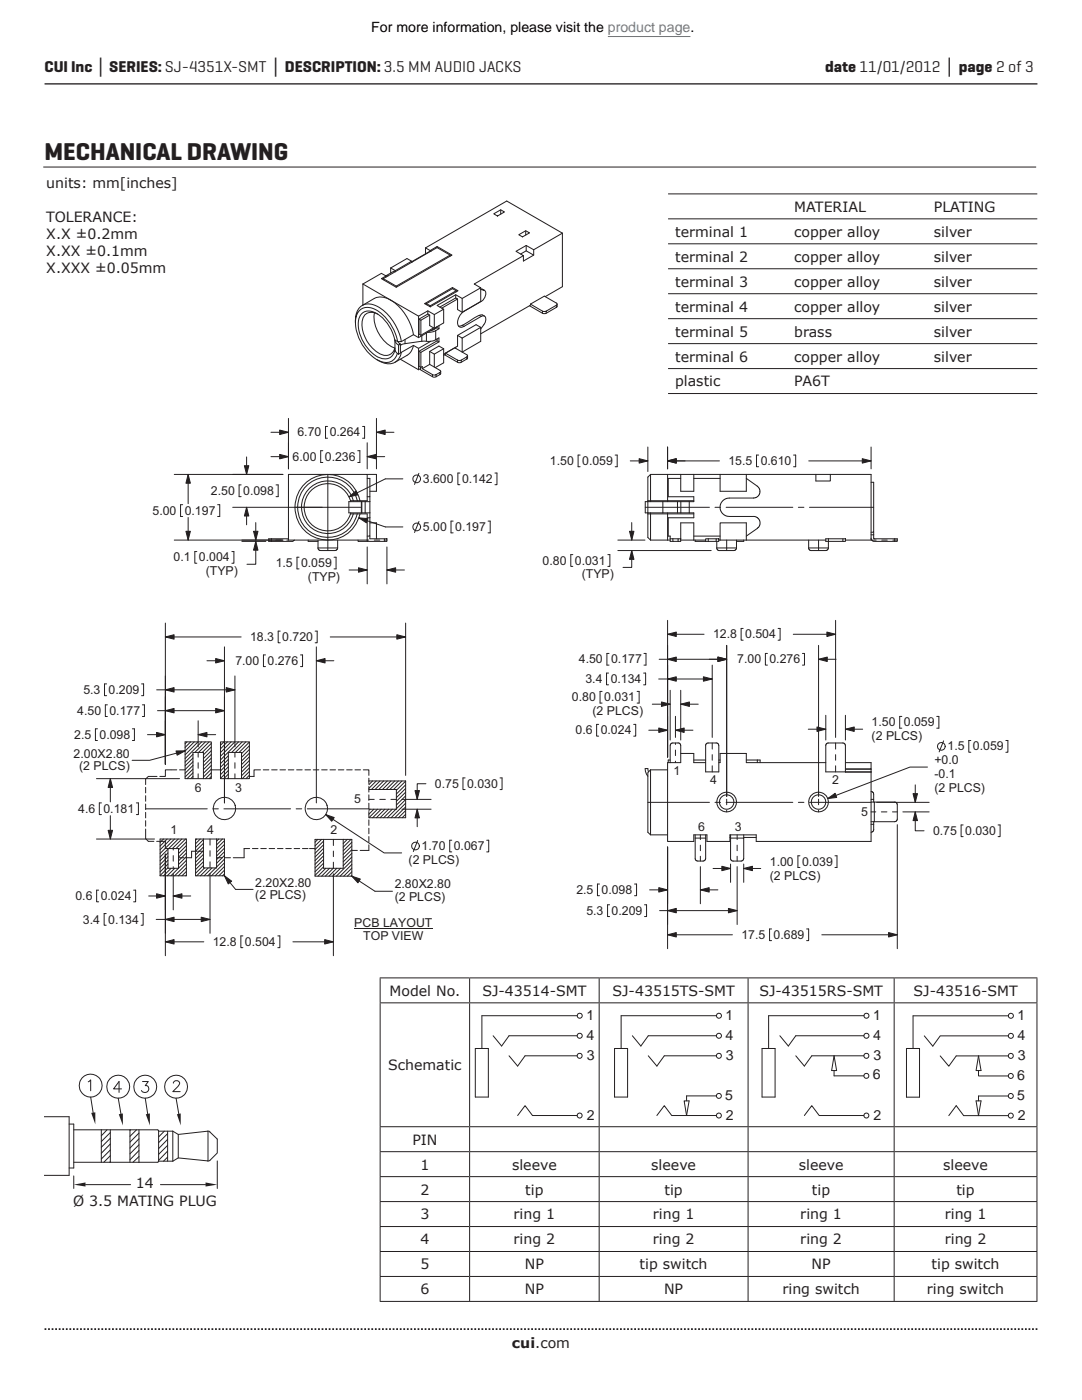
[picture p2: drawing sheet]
<svg xmlns="http://www.w3.org/2000/svg" width="216mm" height="279mm" viewBox="0 0 216 279" stroke-linecap="round" stroke-linejoin="round" font-family="sans-serif">
<path d="M8.9 265.3h198.1" fill="none" stroke="#231f20" stroke-width=".35" stroke-dasharray=".4 .4 .4 .4 .4 .4" stroke-dashoffset=".7" stroke-linecap="butt"/>
<path d="M8.9 16.7h198.1" fill="none" stroke="#231f20" stroke-width=".26"/>
<g fill="none" stroke="#231f20" stroke-width=".2">
<path d="M72.4 56.7v4.2M76.5 55.6v.2M76.5 55.6l2.6 1.5M77 55.1h.4M77 55.1v.2M77.4 55.1l-.9 .5M78 53.5l3.2-1.9 .9 .5-3.2 1.9M78 53.5l.9 .5M78 53.5v1M78.9 54v.2h-.4l-1.5 .8M79.1 57.1v.2M82.1 52.1v.3"/>
<path d="M82.3 52.2l-.2 .1M82.3 52.2l-4.9 2.9M84.9 49.5v1.2M84.9 49.5l.9 .5 1.4-.8 3 1.7-11.1 6.4-3-1.7 .9-.5-.9-.5-3.7 2.1M85.8 50v.1M86 50.1l-3.9 2.1M86 50.1l-3.7 2.1M87.2 49.2v.2M87.2 49.4l2.6 1.5M87.2 49.4l-1.2 .7M89.8 50.9l-10.7 6.2M89.8 50.9v.2"/>
<path d="M90.3 57.6l-5.2 3M90.3 57.6l.7 .4M90.3 57.4v.2M90.9 58.8v.7M90.9 59.5l-3.1 1.8M90.9 59.5l.4 .2M91 58l-5.2 3M91 58v.2M91.3 59.7l-3.2 1.8M91.3 59.7v2.1l.9 .5M92.2 59.6v2.7M95.9 57.6l.8 .4"/>
<path d="M95.9 57.4v2.8l-3.7 2.1M95.9 57.8l.6 .1M96.2 57.7l.3 .2M96.5 57.9l.2 .1a1.65 1.65 0 0 1-.7 2.2l-3.4 1.9a2.54 2.54 0 0 0-1.1 2.9 .77 .77 0 0 0 1.1 .1M98.5 42.7l1.4-.8 .8 .4-1.4 .8zM99.9 41.9v.8M103.5 46.8l1.4-.7 .8 .4-1.4 .8zM104.9 46.1v.8M105 49v1.1l1.5 .8M105 50.1l-1.1 .6M105 49l-2 1.2 1.4 .8-9.8 5.7 1.3 .7-3.7 2.2-1.3-.8-3.7 2.2 1.3 .7-1.8 1.1-1.3-.8-1.9 1.1-11.1-6.4M106.5 49.8v1.1l-2.1 1.2v-1.1"/>
<path d="M112.2 46.5v10.7l-3.4 2M112.2 46.5l-5.7 3.3-1.5-.8M112.2 46.5l-11.1-6.4-16.2 9.4M70.9 64.4a3.3 3.3 0 0 1 2.1-3.7 5.7 5.7 0 0 1 4.9 2.6l.9 1.5 1 2.3 .3 1.1h-.8a9.1 9.1 0 0 0-5.1-6.7 2.45 2.45 0 0 0-3.3 2.6 8.9 8.9 0 0 0 5.3 8.1 2.28 2.28 0 0 0 3.1-1.7M72.3 61l2.4-1.4a4 4 0 0 1 4.4 1.1 10.8 10.8 0 0 1 3.4 6.1M74.7 62.4a6.8 6.8 0 0 0 4.1 7.1M75.4 62.7a2 2 0 0 0-2.3-.1 2 2 0 0 0-.9 2.2 7 7 0 0 0 4.3 6.1 1.81 1.81 0 0 0 2.3-1.4v.5M78.8 70l.1 .1M78.8 69.5h-.1M79.3 68.2l-.5-.4a7.8 7.8 0 0 0-4.6-5.6 2.12 2.12 0 0 0-2.7 2.3 7.9 7.9 0 0 0 4.4 7 2.01 2.01 0 0 0 2.9-1.5M79.4 68.2l.5 .5-.4 .2M79.5 68.9v1.8"/>
<path d="M79.5 68.9l-.6-.6-.1-.4v2l.3 .4 .4 .4M79.9 70.3h.2M79.9 68.7v1.8l-.4 .2M80.1 70.3a2.56 2.56 0 0 1-3.7 2.1l-1.2-.6M80.8 67.8v.8M80.8 68.6l-.9 .3 .2-.1M82.5 66.8l-2.4 1.4M82.5 68.9l-.5 1.2-.5 .6-2.7 1.6M82.5 68.9l-2.4 1.4M82.5 66.8l1 .6M83.5 63.1v4.3M83.5 69.5v4.3l-3.6-2.1"/>
<path d="M83.6 70.1l.4 .2M83.6 63.7l.4 .2M83.9 73.6v.2l2.4 1.4M83.9 73.6l-.4 .2M83.9 73.3v.3M84 73.3l.3-.2v.5M84 63.9v3M84 70.3v3M84.2 67v1.1M84.2 68.1l-3.4 .5M84.3 73.6l2 1.2M84.7 60.6l5.6-3.2 1.1 .6-5.6 3.2z"/>
<path d="M85.1 66.5v1.6M85.1 60.6l.7 .4M85.1 60.6v.2M85.4 62.7l-1.8 1v3l.4 .2M85.4 62v.7M85.4 62.7l.3 .2M85.7 70.1l1 .6M85.7 72.7l2.1 1.2 .1 .2-.1 .2M85.7 62.9l-1.7 1M85.7 72.7l-1.4 .9M85.7 62.9v2.1l1 .5M85.8 61v.2"/>
<path d="M85.9 68.1l-2.4 1.4-1-.6M86.3 74.8h.7v.4h-.7zM86.5 65.4l-2.5 1.5M86.7 62.8v2.7M86.9 67.8a6 6 0 0 1-2.7 .3M86.9 66l-.7 .3h-.8M86.9 67.8l.7-.4v.8M86.9 66v1.8M87.2 67.6v.4l-3.6 2.1v3l.4 .2M87.2 68l.4 .2M87.2 65.2l-3.7 2.2M87.6 65.6l-.4-.2-1.3 .6"/>
<path d="M87.6 68.2l-3.6 2.1M87.6 65v.6M87.6 65.6l-.7 .4M87.8 74.3v.5M87.8 74.8l-.8 .4M87.8 74.3l-.8 .5M87.9 74.1v.5l-.1 .2M88.5 69.6l-1.8 1.1v2.6M88.5 69.6v2.8l-1.7 1M88.5 69.6l-.9-.5-1.9 1v2.6M88.5 61.7v2.7l-1.8 1.1M88.7 70.8l2.6 1.5"/>
<path d="M88.9 70.5l2.4 1.4M88.9 70.5v.2l-.4 .2M88.9 70.5l1.8-1.1 2.5 1.5 .1 .2-.2 .1M90.9 69.3v.2M91.3 66.9l.9 .6M91.3 71.9v.4l.3 .1 .4-.1v-.4M91.3 71.9h.7M92.2 64.9l.4 .2M93.1 71.7l-1.1 .6M93.1 71.2v.5M93.1 71.2l-1.1 .7M93.3 71v.5l-.2 .2"/>
<path d="M95.6 62.9l.4 .2M95.9 65.3v2.8l-3.7 2.2v-2.8M95.9 65.3l-3.7 2.2M95.9 65.3l-.9-.5-3.7 2.1v2.2l-2.8 1.6M96 63.1l-3.4 2M96 63.1l.6-.1a1.25 1.25 0 0 1-.1 1.8l-.6 .9M96.7 63.1l-.4-.2a2.44 2.44 0 0 0-1.9 .7l-.7 .4a4.3 4.3 0 0 1-2.2 1.1M105.7 61l2.5 1.5M105.8 60.7l2.4 1.4M105.8 60.7v.2l-9.9 5.7M105.8 60.7l2.8-1.6 2.5 1.4 .1 .3-.2 .1M108.2 62.1h.8v.4h-.8z"/>
<path d="M111 60.9l-2 1.2M111 60.9v.4M111 61.3l-2 1.2M111.2 60.7v.5l-.2 .1M69.9 99.9a4.7 4.7 0 0 0-7.2-2.6 4.7 4.7 0 0 0-.1 7.7 4.7 4.7 0 0 0 7.3-2.5M69.9 99.9h3.4v-5.2h-15.7v13.1h15.7M69.9 99.9l.1 .2M70.5 99.9a5.3 5.3 0 0 0-8.1-2.9 5.3 5.3 0 0 0 0 8.6 5.3 5.3 0 0 0 8.1-3M71.3 99.9a6 6 0 0 0-9.2-3.7 6 6 0 0 0-.1 9.9 6 6 0 0 0 9.3-3.6M71.8 99.9a6.6 6.6 0 0 0-10.1-4 6.6 6.6 0 0 0 .1 10.9 6.6 6.6 0 0 0 10-4.2M73.3 95.5h.5v3.6h-.5M73.3 94.7h1.8v3.3h-1.3"/>
<path d="M73.8 99.1v4.2M129.3 99.9h.5v.2M129.3 99.9v2.7M129.8 94.7v5.2h3.4v.2M129.8 94.7l-.5 .5v4.7M129.8 94.7h44v13.1h-5.1M133.2 94.7v5.2h5.2M135.8 95.5h-2.5v3.6h5.1v1h-.9M135.8 94.7v3.3h2.6v-3.3M138.4 95.5h5.3M143.7 94.7v3.3h5.2v-3.3M148.9 95.5l2.5 1.8 .3 .8-.3 .8-.4 .3-.6 .2-5.3 .1-.9 .4-.5 1.1v.7l.3 .6 .9 .7 5.5 .1 .5 .1 .4 .3 .4 .8-.3 .9-2.5 1.8"/>
<path d="M162.8 94.7v1.3h2.9v-1.3M173.8 96.3h.5v9.9h-.5M54.2 107.5h3.4M54.2 107.5v.5M54.2 107.5h-.6v.5h.6M58.7 107.8l-.4 .2h-4.1M61.5 107.8v.2h2M63.5 109.4l.1 .4 .4 .1h3l.3-.2 .1-.3M63.5 109.4h3.9M63.5 107.8v1.6M67.4 107.8v1.6M70 102.4l-.1 .2h3.4v5.2"/>
<path d="M71.4 107.8v.2h1.9M72.1 100.1v2.3M72.1 100.1h-2.5v2.3h2.5M72.1 100.1h.1M72.1 102.4h.1M72.2 100.1v2.3M72.2 100.1h.7M72.2 102.4h.7M72.9 100.1h.9M72.9 102.4h.9M72.9 100.1v2.3M73.3 103.3h.5"/>
<path d="M73.3 107.8v.2h3.4M73.8 103.3v3.7h-.5M73.8 107v.5h2.9M73.8 104.3h1.3v3.2M76.7 107.5h.5v.5h-.5zM129.3 102.6v4.7l.5 .5M129.8 102.4v5.4M132.3 100.1h2.9M132.3 102.4h2.9M132.3 100.1h-3.5v2.3h3.5M132.3 100.1v2.3M133.2 102.4v5.4"/>
<path d="M133.7 107.8h-3.9M133.7 107.5h.6M134.3 107.5v.5h1M134.3 107.5h1M135.2 100.1v2.3M135.2 102.4h.7M135.2 100.1h.7M135.3 107.5h.5v.5h-.5zM135.8 107.5v-3.2h2.6v3.5M135.9 100.1v2.3M135.9 102.4h1.6M135.9 100.1h1.6"/>
<path d="M137.5 102.4h.9v.9h-5.1v3.7h.4v1h.6M137.5 100.1v2.3M138.4 102.6h-9.1M138.4 107h5.3M138.7 107.8v.2h2.1M140.8 107.8h-5M140.8 108h.5M141.3 107.5h1.6M141.3 108h1.6M141.3 107.5v.5M141.3 107.5h-.5v.5M142.9 107.5h.5v.5h-.5z"/>
<path d="M143 109.4h4M143 109.4l.1 .3 .3 .2h3l.4-.2 .2-.3M143 108v1.4M143.4 107.8h21.4M143.7 107.8v-3.5h5.2v3.5M147 107.8v1.6M148.4 107.8v.2h-1.4M161.4 109.4v.3l.3 .2h3.1l.4-.2 .1-.3M161.4 107.8v1.6M161.4 109.4h3.9M165.3 107.5h-.5v.5h.5v1.4M165.3 107.5v.5h2.9"/>
<path d="M165.3 107.5h2.9M168.2 107.5h.5v.5h-.5zM173.8 107.4l.1 .4 .4 .2h4.2M173.8 106.7h.5M174.3 106.7v.8h.2h4M174.3 106.2v.5M178.5 107.5h.5v.5h-.5M178.5 107.5v.5M21.3 136.5h-.4v2.3h.4M28.2 136.5h.5v2.3h-.5M31.3 137.7h15.6M33 124.3v28.2"/>
<path d="M33 127.1h15.1M41.3 131.9h3.5M44.8 129.1v31.1M46.9 134.9v14.2M53 130.7h-.4v2.3h.4M55.9 126h-.4v2.3h.4M60 130.7h.4v2.3h-.4M62.9 126h.4v2.3h-.4M63.1 129.1v31.1M63.1 131.9h3.5M65.9 127.1h15M80.9 124.3v30.4"/>
<path d="M19.2 155.4h16.6M19.4 145.5h-.4v2.3h.4M21.4 140.7h-.4v2.3h.4M22 155.4v4.6M26.4 145.5h.4v2.3h-.4M28.4 140.7h.4v2.3h-.4M29.1 157.1v1.1M29.1 158.8v1.1M29.4 146.6h3.6M31.3 155h-1.7l-.5 .5v1.1M31.4 141.8h13.4M34.1 153.6h-1.1v1.4h-1.1"/>
<path d="M34.2 153.6h1.1M35.8 153.6h1.1M36.9 148.1h5.3v7.3h-5.3zM37.3 148.1l-.4 .3M38 148.1l-1.1 1.1M38.5 155.4v-5.2h2.1v5.2M38.5 155l-.4 .4M38.5 150.5l-1.6 1.6M38.5 151.3l-1.6 1.5M38.5 152l-1.6 1.6M38.5 152.8l-1.6 1.5M38.5 153.5l-1.6 1.6"/>
<path d="M38.5 154.2l-1.2 1.2M38.8 148.1l-1.9 1.8M39.5 148.1l-2.6 2.5M39.5 143.8v5.3M39.5 150.2v.9M39.5 152.2v1.1M39.5 154.4v1M39.5 146.6h3.5M40.2 148.1l-3.3 3.3M41 148.1l-2.1 2.1M41.7 148.1l-2.1 2.1M42.2 153.6h1.8"/>
<path d="M42.2 151.3l-1.6 1.6M42.2 152l-1.6 1.6M42.2 152.8l-1.6 1.5M42.2 153.5l-1.6 1.6M42.2 154.2l-1.2 1.2M42.2 148.4l-1.8 1.8M42.2 149.1l-1.6 1.5M42.2 149.8l-1.6 1.6M42.2 150.6l-1.6 1.5M42.2 155l-.5 .4M44.7 148.1l-.7 .6M45.4 148.1l-1.4 1.3"/>
<path d="M45.6 155.4h-1.6v-7.3h5.8v7.3h-1.6M45.6 155.4v-5.2h2.6v5.2M45.6 155.4h2.6M45.6 155.2l-.2 .2M45.6 150.8l-1.6 1.6M45.6 151.6l-1.6 1.5M45.6 152.3l-1.6 1.6M45.6 153l-1.6 1.6M45.6 153.8l-1.6 1.5M45.6 154.5l-.9 .9M46.1 148.1l-2.1 2.1M46.9 148.1l-2.9 2.8"/>
<path d="M46.9 150.2v.9M46.9 152.2v1.1M46.9 154.4v1M47.6 148.1l-3.6 3.6M48.3 148.1l-2.1 2.1M49.1 148.1l-2.1 2.1M49.8 151l-1.6 1.6M49.8 151.8l-1.6 1.5M49.8 152.5l-1.6 1.6M49.8 153.3l-1.6 1.5M49.8 154l-1.5 1.4M49.8 154.7l-.7 .7"/>
<path d="M49.8 148.1l-2.1 2.1M49.8 148.8l-1.6 1.6M49.8 149.6l-1.6 1.5M49.8 150.3l-1.6 1.6M52 153.6h-1.3v1.4h-.9M52.5 153.6h1.1M54.2 153.6h1.1M55.9 153.6h1.1M57.5 153.6h1.1M59.2 153.6h1.1M60.9 153.6h1.1M62.5 153.6h1.1"/>
<path d="M64.2 153.6h1.1M65.8 153.6h1.1M67.5 153.6h1.1M69.2 153.6h1.1M70.8 153.6h1.1M72.5 153.6h1.1v1.1M73.6 159.5h1.1M73.6 157.6h5.5v3.9h-5.5M73.6 155.3v1.1M73.6 157v1.1M73.6 158.6v1.1M73.6 155.9h7.3v7.3h-7.3"/>
<path d="M74.3 155.9l-.7 .7M75.1 155.9l-1.5 1.4M75.8 159.5h1.1M75.8 155.9l-1.7 1.7M76.5 155.9l-1.7 1.7M77.3 155.9l-1.7 1.7M78 159.5h1.1M78 155.9l-1.7 1.7M78.8 155.9l-1.7 1.7M79.5 155.9l-1.7 1.7M80.2 159.5h5.8M80.2 155.9l-1.7 1.7"/>
<path d="M80.9 155.9l-1.8 1.8M80.9 156.6l-1.8 1.9M80.9 157.4l-1.8 1.8M80.9 158.1l-1.8 1.8M80.9 158.8l-1.8 1.9M80.9 159.6l-1.8 1.8M85 156.4h-1.8v3.1M92.8 155.2h-.4v2.4h.4M99.8 155.2h.4v2.4h-.4M129.4 154l-.1-.6h-.6l.2 .9 .4 .6M129.8 153.6v13M129.8 153.6l-.5 .6v11.9l.5 .5h3.4"/>
<path d="M129.8 153.6h3.4M133.7 151.7h-.4v.5M133.7 152.2l.1-3.6 .3-.3h1.4l.3 .5v3.4h-2.6v15.7h5.2v-1.3h2.7v1.3h4.5v-1.3h5.3v1.3h22.9v-14.4M135.8 150.4h2.6v1.8h2.4M138.4 151.7h2.4M141 148.4l2-.1 .4 .3v5.4h-2.6v-5.3zM143.4 151.7h.3M143.4 152.2h.3v-1.8h5.2v1.8h15.9M148.9 151.7h2.8v.5M151.1 151.7v.5M164.9 148.4l.2-.1h3.2l.3 .2 .1 .3v5.2h-3.9v-5.3zM168.7 152.2h5.1v1.3h-5.1"/>
<path d="M168.7 153.5h5.1M173.8 159.5h.5v.6M173.8 154h-5.1l5.1 .1M173.8 158l.3 .1 .2 .2v1.2M19.2 167.4h11.6M19.7 177.6h-.4v2.4h.4M20.2 160.2h-.4v2.4h.4M22 162.8v4.6M26.7 177.6h.4v2.4h-.4M27.2 160.2h.4v2.4h-.4M29.1 165.5v1.9l.5 .5h1.1M29.1 160.5v1.1"/>
<path d="M29.1 162.1v1.1M29.1 163.8v1.1M29.1 161.4h12.3M29.7 178.8h3.3M31.3 167.9h1.7v1.5h2.6v3.9h-2.1v-3.9M31.9 167.4h5.3v7.4h-5.3zM32.6 167.4l-.7 .7M33 170.5v20.2M33.3 167.4l-1.4 1.5M33.5 169.5l-1.6 1.6M33.5 170.2l-1.6 1.6M33.5 171l-1.6 1.5"/>
<path d="M33.5 171.7l-1.6 1.6M33.5 172.4l-1.6 1.6M33.5 173.2l-1.6 1.5M34.1 167.4l-2.2 2.2M34.1 173.3l-1.5 1.5M34.6 174.4v7.2M34.6 178.8h3.5M34.6 169.4v.2M34.6 170.8v1.1M34.6 173v.3M34.8 167.4l-2.9 2.9M34.9 173.3l-1.5 1.5"/>
<path d="M35.6 167.4l-1.9 2M35.6 171.2h1.1M36.3 167.4l-1.9 2M37 167.4l-1.9 2M37.2 168.8l-1.6 1.5M37.2 169.5l-1.6 1.6M37.2 170.2l-1.6 1.6M37.2 171l-1.6 1.5M37.2 168l-1.6 1.6M37.2 171.7l-3.1 3.1M37.2 172.4l-2.4 2.4M37.2 173.2l-1.6 1.6"/>
<path d="M37.2 173.9l-.9 .9M37.2 174.6l-.2 .2M39 167.4h5.8v7.4h-5.8zM39.2 167.4l-.2 .3M39.3 169.9h-1.1v1.3h-1.1M39.5 169.9h1.1M40 167.4l-1 1M40.6 167.4v5.8h2.6v-5.8M40.6 167.6l-1.6 1.5M40.6 168.3l-1.6 1.6M40.6 169l-1.6 1.6M40.6 169.8l-1.6 1.5"/>
<path d="M40.6 171.2l-1.6 1.6M40.6 172l-1.6 1.5M40.6 172.7l-1.6 1.6M40.6 170.5l-1.6 1.6M40.8 173.2l-1.6 1.6M41.6 173.2l-1.6 1.6M41.9 174.3v12M41.9 167.4v1.3M41.9 169.8v1.1M41.9 172v1.2M42.3 173.2l-1.6 1.6M42.5 161.4h1.1"/>
<path d="M43 173.2l-1.5 1.6M43.2 171.2h1.1M43.6 167.4l-.4 .5M44.4 167.4l-1.2 1.2M44.7 161.4h13.3M44.8 171.5l-1.6 1.5M44.8 172.2l-2.6 2.6M44.8 172.9l-1.9 1.9M44.8 173.7l-1.1 1.1M44.8 174.4l-.4 .4M44.8 167.8l-1.6 1.6M44.8 168.5l-1.6 1.6"/>
<path d="M44.8 169.3l-1.6 1.5M44.8 170l-1.6 1.6M44.8 170.7l-1.6 1.6M44.9 171.2h1.1M49.8 169.4h-1.1v1.8h-2.2M50.4 169.4h1.1M52 169.4h1.1M53.7 169.4h1.1M55.4 169.4h1.1M57 169.4h1.1M58.7 169.4h1.1M59.1 161.4h1.1"/>
<path d="M60.4 169.4h1.1M61.8 169.4h1.1M62.9 167.5h7.3v7.4h-7.3zM63.4 167.5l-.5 .6M64.2 167.5l-1.3 1.3M64.6 171.5l-1.7 1.7M64.6 172.3l-1.7 1.7M64.6 173l-1.7 1.7M64.6 167.5v5.8h3.9v-5.8M64.6 167.9l-1.7 1.7M64.6 168.6l-1.7 1.7M64.6 169.3l-1.7 1.7"/>
<path d="M64.6 170.1l-1.7 1.7M64.6 170.8l-1.7 1.7M65 162.6l11.7 7.6h3.4M65 173.3l-1.6 1.6M65.7 173.3l-1.5 1.6M66.5 173.3l-1.6 1.6M66.5 174.4v16.3M66.5 167.5v1.2M66.5 169.8v1.2M66.5 172.1v1.2M67.2 173.3l-1.6 1.6M67.9 173.3l-1.5 1.6"/>
<path d="M68.6 167.5l-.1 .1M69.3 167.5l-.8 .8M70 167.5l-1.5 1.6M70.2 168.1l-1.7 1.7M70.2 168.8l-1.7 1.7M70.2 169.6l-1.7 1.7M70.2 170.3l-1.7 1.7M70.2 171l-1.7 1.8M70.2 171.8l-3.1 3.1M70.2 172.5l-2.3 2.4M70.2 173.3l-1.6 1.6M70.2 174l-.9 .9"/>
<path d="M70.2 174.7l-.1 .2M70.2 169.7h1.1M73.6 160.3v1.1h-12.3M73.6 168.6v1.1h-1.7M73.6 162v1.1M73.6 163.6v1.1M73.6 165.3v1.1M73.6 166.9v1.2M73.9 161.5l-.3 .3M74.6 161.5l-1 1M75.3 161.5l-1.7 1.7M76.1 161.5l-1.7 1.7"/>
<path d="M76.8 161.5l-1.7 1.7M77.5 161.5l-1.7 1.7M78.3 161.5l-1.7 1.7M79 161.5l-1.7 1.7M80.2 161.5h5.8M80.9 160.3l-2.9 2.9M80.9 161l-2.1 2.2M80.9 161.8l-1.4 1.4M80.9 162.5l-.7 .7M83.2 161.5v3.5M83.3 167.7l-.8 2.2M90.1 167.7h-.4v2.3h.4"/>
<path d="M97.1 167.7h.4v2.3h-.4M138.7 166.6v.7M138.7 167.3h2.1v4l-.3 .5h-1.4l-.4-.3zM140.8 166.6v.7M145.6 167.1h.2M145.8 167.3h2.6v4l-.3 .5h-1.9l-.4-.2zM145.8 166.6v.7M148.4 167.1h2.5M148.4 166.6v.7M173.8 160.1h.7M173.8 164h.7M173.8 164.5h.5"/>
<path d="M174.3 164v.5M174.3 164.5v1.2l-.2 .3-.3 .1M174.5 160.1l4.3 .1 .2 .4v2.9l-.1 .3-.4 .2h-4zM21.2 182.3h-.4v2.4h.4M28.2 182.3h.4v2.4h-.4M31.2 183.5h10.7M33 188h7.7M48.5 186.8h-.4v2.3h.4M55.4 186.8h.4v2.3h-.4M58.4 188h8.1"/>
<circle cx="44.8" cy="161.4" r="2.23"/>
<circle cx="63.1" cy="161.4" r="2.23"/>
<circle cx="82.9" cy="168.8" r=".77"/>
<circle cx="145" cy="160.1" r="1.97"/>
<circle cx="145" cy="160.1" r="1.44"/>
<circle cx="163.3" cy="160.1" r="1.97"/>
<circle cx="163.3" cy="160.1" r="1.44"/>
</g>
<path d="M31.2 146.2l1.8 .4-1.8 .5z" fill="#231f20"/>
<path d="M31.2 146.2l1.8 .4-1.8 .5z" fill="none" stroke="#231f20" stroke-width=".2"/>
<path d="M39.5 146.6l1.8-.4v.9z" fill="#231f20"/>
<path d="M39.5 146.6l1.8-.4v.9z" fill="none" stroke="#231f20" stroke-width=".2"/>
<path d="M33 137.7l1.7-.5v.9z" fill="#231f20"/>
<path d="M33 137.7l1.7-.5v.9z" fill="none" stroke="#231f20" stroke-width=".2"/>
<path d="M45.1 137.2l1.8 .5-1.8 .4z" fill="#231f20"/>
<path d="M45.1 137.2l1.8 .5-1.8 .4z" fill="none" stroke="#231f20" stroke-width=".2"/>
<path d="M33 127.1l1.7-.4v.9z" fill="#231f20"/>
<path d="M33 127.1l1.7-.4v.9z" fill="none" stroke="#231f20" stroke-width=".2"/>
<path d="M79.2 126.7l1.7 .4-1.7 .5z" fill="#231f20"/>
<path d="M79.2 126.7l1.7 .4-1.7 .5z" fill="none" stroke="#231f20" stroke-width=".2"/>
<path d="M31.2 178.4l1.8 .4-1.8 .5z" fill="#231f20"/>
<path d="M31.2 178.4l1.8 .4-1.8 .5z" fill="none" stroke="#231f20" stroke-width=".2"/>
<path d="M34.6 178.8l1.7-.4v.9z" fill="#231f20"/>
<path d="M34.6 178.8l1.7-.4v.9z" fill="none" stroke="#231f20" stroke-width=".2"/>
<path d="M33 183.5l1.7-.5v.9z" fill="#231f20"/>
<path d="M33 183.5l1.7-.5v.9z" fill="none" stroke="#231f20" stroke-width=".2"/>
<path d="M40.1 183l1.8 .5-1.8 .4z" fill="#231f20"/>
<path d="M40.1 183l1.8 .5-1.8 .4z" fill="none" stroke="#231f20" stroke-width=".2"/>
<path d="M33 188l1.7-.5v.9z" fill="#231f20"/>
<path d="M33 188l1.7-.5v.9z" fill="none" stroke="#231f20" stroke-width=".2"/>
<path d="M64.8 187.5l1.7 .5-1.7 .4z" fill="#231f20"/>
<path d="M64.8 187.5l1.7 .5-1.7 .4z" fill="none" stroke="#231f20" stroke-width=".2"/>
<path d="M83.2 161.5l.5 1.7h-.9z" fill="#231f20"/>
<path d="M83.2 161.5l.5 1.7h-.9z" fill="none" stroke="#231f20" stroke-width=".2"/>
<path d="M82.8 157.8h.9l-.5 1.7z" fill="#231f20"/>
<path d="M82.8 157.8h.9l-.5 1.7z" fill="none" stroke="#231f20" stroke-width=".2"/>
<path d="M43 141.4l1.8 .4-1.8 .5z" fill="#231f20"/>
<path d="M43 141.4l1.8 .4-1.8 .5z" fill="none" stroke="#231f20" stroke-width=".2"/>
<path d="M33 141.8l1.7-.4v.9z" fill="#231f20"/>
<path d="M33 141.8l1.7-.4v.9z" fill="none" stroke="#231f20" stroke-width=".2"/>
<path d="M43 131.4l1.8 .5-1.8 .4z" fill="#231f20"/>
<path d="M43 131.4l1.8 .5-1.8 .4z" fill="none" stroke="#231f20" stroke-width=".2"/>
<path d="M63.1 131.9l1.8-.5v.9z" fill="#231f20"/>
<path d="M63.1 131.9l1.8-.5v.9z" fill="none" stroke="#231f20" stroke-width=".2"/>
<path d="M22 155.4l.5 1.8h-.9z" fill="#231f20"/>
<path d="M22 155.4l.5 1.8h-.9z" fill="none" stroke="#231f20" stroke-width=".2"/>
<path d="M21.6 165.7h.9l-.5 1.7z" fill="#231f20"/>
<path d="M21.6 165.7h.9l-.5 1.7z" fill="none" stroke="#231f20" stroke-width=".2"/>
<path d="M65 162.6l1.7 .6-.5 .7z" fill="#231f20"/>
<g fill="none" stroke="#231f20" stroke-width=".2">
<path d="M53.6 107.8h.3M55 107.8h1.1M57.2 107.8h.4M65.4 107.8v2.1M73.3 107.8h.3M74.7 107.8h1.1M76.9 107.8h.3M128.8 101.2h12.8M142.7 101.2h1.1M144.9 101.2h13.3M145 107.8v2.1M159.3 101.2h1.1"/>
<path d="M161.5 101.2h12.8M163.3 107.8v2.1M173.9 107.8h.9M175.9 107.8h1.1M178.2 107.8h.8M121.4 134.3h-.4v2.4h.4M128.4 134.3h.4v2.4h-.4M131.4 135.5h10.7M133.2 123.8v27.3M133.2 126.6h7.3M142.1 132.7v14.5M148.3 125.4h-.4v2.4h.4"/>
<path d="M155.3 125.4h.4v2.4h-.4M158.3 126.6h8.4M166.7 123.8v23.4M119.5 144.6h-.4v2.3h.4M126.4 144.6h.4v2.3h-.4M129.5 145.7h3.7M134.8 143v4.2M134.8 145.7h3.5M134.8 148.3v.3M134.8 149.7v1.1M134.8 151.9v.3M142.1 148.3v1.2"/>
<path d="M142.1 150.6v1.1M142.1 152.8v1.2M145 158.1v.3M145 159.5v1.1M163.3 158.1v.3M163.3 159.5v1.1M166.7 148.3v1.2M166.7 150.6v1.1M166.7 152.8v1.2M182.6 156.6v3.5M65 162.6l1.7 .6-.5 .7zM119.6 176.4h-.4v2.4h.4"/>
<path d="M126.6 176.4h.4v2.4h-.4M129.3 160.1h12.3M129.6 177.6h3.6M133.2 169v15.5M139.8 173v7.4M139.8 177.6h3.4M139.8 166.6v1M139.8 168.7v1.1M139.8 170.9v.9M142.7 160.1h1.1M144.9 160.1h13.3M145 161.7v.3"/>
<path d="M147.1 173v11.5M147.1 166.6v1M147.1 168.7v1.1M147.1 170.9v.9M159.3 160.1h1.1M161.5 160.1h12.3M163.3 161.7v.3M173.8 162h1M174.9 160.1h10.5M175.9 162h1.1M178.1 162h.9M180.2 162h5.2"/>
<path d="M182.6 162v3.8h1.8M192.2 164.6h-.4v2.4h.4M199.2 164.6h.4v2.4h-.4M121.6 180.6h-.4v2.3h.4M128.6 180.6h.4v2.3h-.4M131.6 181.7h15.5"/>
</g>
<path d="M133.2 126.6l1.7-.5v.9z" fill="#231f20"/>
<path d="M133.2 126.6l1.7-.5v.9z" fill="none" stroke="#231f20" stroke-width=".2"/>
<path d="M165 126.1l1.7 .5-1.7 .4z" fill="#231f20"/>
<path d="M165 126.1l1.7 .5-1.7 .4z" fill="none" stroke="#231f20" stroke-width=".2"/>
<path d="M131.5 177.2l1.7 .4-1.7 .4z" fill="#231f20"/>
<path d="M131.5 177.2l1.7 .4-1.7 .4z" fill="none" stroke="#231f20" stroke-width=".2"/>
<path d="M139.8 177.6l1.7-.4v.8z" fill="#231f20"/>
<path d="M139.8 177.6l1.7-.4v.8z" fill="none" stroke="#231f20" stroke-width=".2"/>
<path d="M133.2 181.7l1.7-.4v.9z" fill="#231f20"/>
<path d="M133.2 181.7l1.7-.4v.9z" fill="none" stroke="#231f20" stroke-width=".2"/>
<path d="M145.4 181.3l1.7 .4-1.7 .5z" fill="#231f20"/>
<path d="M145.4 181.3l1.7 .4-1.7 .5z" fill="none" stroke="#231f20" stroke-width=".2"/>
<path d="M182.6 162l.5 1.8h-.9z" fill="#231f20"/>
<path d="M182.6 162l.5 1.8h-.9z" fill="none" stroke="#231f20" stroke-width=".2"/>
<path d="M182.2 158.4h.9l-.5 1.7z" fill="#231f20"/>
<path d="M182.2 158.4h.9l-.5 1.7z" fill="none" stroke="#231f20" stroke-width=".2"/>
<path d="M133.2 135.5l1.7-.4v.9z" fill="#231f20"/>
<path d="M133.2 135.5l1.7-.4v.9z" fill="none" stroke="#231f20" stroke-width=".2"/>
<path d="M140.4 135.1l1.7 .4-1.7 .5z" fill="#231f20"/>
<path d="M140.4 135.1l1.7 .4-1.7 .5z" fill="none" stroke="#231f20" stroke-width=".2"/>
<path d="M131.5 145.3l1.7 .4-1.7 .5z" fill="#231f20"/>
<path d="M131.5 145.3l1.7 .4-1.7 .5z" fill="none" stroke="#231f20" stroke-width=".2"/>
<path d="M134.8 145.7l1.7-.4v.9z" fill="#231f20"/>
<path d="M36.9 149.9l-7 1.8h-3.5M134.8 145.7l1.7-.4v.9zM44.8 174.8l2.2 2.7h3.5M70.2 174.9l4.6 3h3.5M70.7 185.4h15.6" fill="none" stroke="#231f20" stroke-width=".2"/>
<path d="M44.8 174.8l1.4 1.1-.7 .5z" fill="#231f20"/>
<path d="M44.8 174.8l1.4 1.1-.7 .5z" fill="none" stroke="#231f20" stroke-width=".2"/>
<path d="M70.2 174.9l1.7 .5-.5 .8z" fill="#231f20"/>
<path d="M70.2 174.9l1.7 .5-.5 .8z" fill="none" stroke="#231f20" stroke-width=".2"/>
<path d="M35.1 149.9h1.8l-1.6 .8z" fill="#231f20"/>
<g fill="none" stroke="#231f20" stroke-width=".2">
<path d="M34.8 94.7h21.7M37.5 94.7v5.8M48.1 96.8h-.4v2.3h.4M49.2 91.2v3.5M54.1 91.1h3.5M54.1 86.3h3.5M55.1 96.8h.4v2.3h-.4M57.6 83.5v10.1M64.4 90h-.4v2.3h.4M65.4 85.1h-.4v2.4h.4M65.4 94.7v13.1M71.4 90h.4v2.3h-.4"/>
<path d="M72.3 85.1h.5v2.4h-.5M73.3 91.1h3.5M73.3 88.4v5.2M75.1 86.3h3.5M75.1 83.5v10.1M80.4 95.6h-3.5l-7.3 3.6M83.6 94.5l-.9 2.2M91.8 94.4h-.4v2.3h.4M98.8 94.4h.4v2.3h-.4M34.8 107.8h21.7M36.5 100.7h-.5v2.4h.5M37.5 103.3v4.5"/>
<path d="M39.3 110.1h-.4v2.3h.4M43.4 100.7h.4v2.4h-.4M46.3 110.1h.4v2.3h-.4M48.3 108h4.8M49.2 101.2v3.5M51 108v4.6h-1.7M51 104.3v3.5M59.7 111.2h-.4v2.3h.4M66.7 111.2h.4v2.3h-.4M69.7 113.8h3.6M71.6 103.4l5.3 1.8h3.5M72 101.2h-25.6"/>
<path d="M73.3 109.2v7.3M77.2 113.8h3.5M77.2 109.2v7.3M83.6 104.1l-.9 2.2M90.4 104h-.4v2.3h.4M97.4 104h.4v2.3h-.4M35.1 149.9h1.8l-1.6 .8z"/>
<circle cx="83.1" cy="95.6" r=".77"/>
<circle cx="83.2" cy="105.2" r=".78"/>
</g>
<path d="M71.5 113.3l1.8 .5-1.8 .4z" fill="#231f20"/>
<path d="M71.5 113.3l1.8 .5-1.8 .4z" fill="none" stroke="#231f20" stroke-width=".2"/>
<path d="M69.6 99.2l1.4-1.2 .4 .8z" fill="#231f20"/>
<path d="M69.6 99.2l1.4-1.2 .4 .8z" fill="none" stroke="#231f20" stroke-width=".2"/>
<path d="M73.3 91.1l1.7-.4v.9z" fill="#231f20"/>
<path d="M73.3 91.1l1.7-.4v.9z" fill="none" stroke="#231f20" stroke-width=".2"/>
<path d="M55.8 90.7l1.8 .4-1.8 .5z" fill="#231f20"/>
<path d="M55.8 90.7l1.8 .4-1.8 .5z" fill="none" stroke="#231f20" stroke-width=".2"/>
<path d="M75.1 86.3l1.8-.5v.9z" fill="#231f20"/>
<path d="M75.1 86.3l1.8-.5v.9z" fill="none" stroke="#231f20" stroke-width=".2"/>
<path d="M55.8 85.8l1.8 .5-1.8 .4z" fill="#231f20"/>
<path d="M55.8 85.8l1.8 .5-1.8 .4z" fill="none" stroke="#231f20" stroke-width=".2"/>
<path d="M49.2 101.2l.4 1.8h-.8z" fill="#231f20"/>
<path d="M49.2 101.2l.4 1.8h-.8z" fill="none" stroke="#231f20" stroke-width=".2"/>
<path d="M48.8 92.9h.8l-.4 1.8z" fill="#231f20"/>
<path d="M48.8 92.9h.8l-.4 1.8z" fill="none" stroke="#231f20" stroke-width=".2"/>
<path d="M37.1 106h.9l-.5 1.8z" fill="#231f20"/>
<path d="M37.1 106h.9l-.5 1.8z" fill="none" stroke="#231f20" stroke-width=".2"/>
<path d="M37.5 94.7l.5 1.7h-.9z" fill="#231f20"/>
<path d="M37.5 94.7l.5 1.7h-.9z" fill="none" stroke="#231f20" stroke-width=".2"/>
<path d="M77.2 113.8l1.7-.5v.9z" fill="#231f20"/>
<path d="M77.2 113.8l1.7-.5v.9z" fill="none" stroke="#231f20" stroke-width=".2"/>
<path d="M71.6 103.4l1.8 .1-.3 .8z" fill="#231f20"/>
<path d="M71.6 103.4l1.8 .1-.3 .8z" fill="none" stroke="#231f20" stroke-width=".2"/>
<path d="M50.6 106h.9l-.5 1.8z" fill="#231f20"/>
<path d="M50.6 106h.9l-.5 1.8z" fill="none" stroke="#231f20" stroke-width=".2"/>
<path d="M51 108l.5 1.8h-.9z" fill="#231f20"/>
<g fill="none" stroke="#231f20" stroke-width=".2">
<path d="M115.8 90.8h-.4v2.3h.4M122.7 90.8h.5v2.3h-.5M125.8 92h3.5M129.3 89.2v4.9M133.2 92h10.4M133.2 89.2v4.4M151.4 90.8h-.4v2.3h.4M158.3 90.8h.5v2.3h-.5M161.4 92h12.4M173.8 89.2v4.4M51 108l.5 1.8h-.9zM114.3 110.7h-.4v2.3h.4"/>
<path d="M121.3 110.7h.4v2.3h-.4M123.3 109.9h18.6M123.3 107.8h5.4M126.1 104.3v3.5M126.1 109.9v3.3h-1.8"/>
</g>
<path d="M133.2 92l1.7-.5v.9z" fill="#231f20"/>
<path d="M133.2 92l1.7-.5v.9z" fill="none" stroke="#231f20" stroke-width=".2"/>
<path d="M172.1 91.5l1.7 .5-1.7 .4z" fill="#231f20"/>
<path d="M172.1 91.5l1.7 .5-1.7 .4z" fill="none" stroke="#231f20" stroke-width=".2"/>
<path d="M133.2 92l1.7-.5v.9z" fill="#231f20"/>
<path d="M133.2 92l1.7-.5v.9z" fill="none" stroke="#231f20" stroke-width=".2"/>
<path d="M127.5 91.5l1.8 .5-1.8 .4z" fill="#231f20"/>
<path d="M127.5 91.5l1.8 .5-1.8 .4z" fill="none" stroke="#231f20" stroke-width=".2"/>
<path d="M125.6 106h.9l-.4 1.8z" fill="#231f20"/>
<path d="M125.6 106h.9l-.4 1.8z" fill="none" stroke="#231f20" stroke-width=".2"/>
<path d="M126.1 109.9l.4 1.7h-.9z" fill="#231f20"/>
<g fill="none" stroke="#231f20" stroke-width=".2">
<path d="M126.1 109.9l.4 1.7h-.9zM120.1 138h-.4v2.3h.4M121.5 130.4h-.4v2.3h.4M127.1 138h.4v2.3h-.4M128.5 130.4h.4v2.3h-.4M131.5 131.6h13.5M133.2 128.8v22.3M133.7 137.8v9.9M135.8 137.8v9.9M145 128.8v30.2M153.1 130.4h-.4v2.3h.4M160.1 130.4h.4v2.3h-.4"/>
<path d="M163.3 131.6h3.5M163.3 128.8v30.2M130.2 140.5h3.5M135.8 140.5h3.5M161.3 145.5h3.5M164.8 142.8v4.9M168.7 145.5h3.4M168.7 142.8v4.9M179.9 143h-.4v2.3h.4M185.1 153.1h-3.5l-16.4 6.3M186.9 143h.4v2.3h-.4M188.3 147.9l-.9 2.2"/>
<path d="M193.7 147.8h-.4v2.3h.4M200.7 147.8h.4v2.3h-.4M133.2 169v20.3M142.3 173.3h3.5M145.8 172.4v3.7M148.4 173.3h3.4M148.4 172.4v3.7M159.6 170.8h-.4v2.3h.4M166.6 170.8h.4v2.3h-.4M179 164.6v24.7M133.2 186.6h12.9M154 185.4h-.4v2.3h.4"/>
<path d="M160.9 185.4h.5v2.3h-.5M164 186.6h15"/>
<circle cx="187.8" cy="149" r=".77"/>
</g>
<path d="M133.2 186.6l1.7-.5v.9z" fill="#231f20"/>
<path d="M133.2 186.6l1.7-.5v.9z" fill="none" stroke="#231f20" stroke-width=".2"/>
<path d="M177.3 186.1l1.7 .5-1.7 .4z" fill="#231f20"/>
<path d="M177.3 186.1l1.7 .5-1.7 .4z" fill="none" stroke="#231f20" stroke-width=".2"/>
<path d="M143.2 131.1l1.8 .5-1.8 .4z" fill="#231f20"/>
<path d="M143.2 131.1l1.8 .5-1.8 .4z" fill="none" stroke="#231f20" stroke-width=".2"/>
<path d="M163.3 131.6l1.8-.5v.9z" fill="#231f20"/>
<path d="M163.3 131.6l1.8-.5v.9z" fill="none" stroke="#231f20" stroke-width=".2"/>
<path d="M168.7 145.5l1.7-.4v.9z" fill="#231f20"/>
<path d="M168.7 145.5l1.7-.4v.9z" fill="none" stroke="#231f20" stroke-width=".2"/>
<path d="M163 145.1l1.8 .4-1.8 .5z" fill="#231f20"/>
<path d="M163 145.1l1.8 .4-1.8 .5z" fill="none" stroke="#231f20" stroke-width=".2"/>
<path d="M144 172.9l1.8 .4-1.8 .5z" fill="#231f20"/>
<path d="M144 172.9l1.8 .4-1.8 .5z" fill="none" stroke="#231f20" stroke-width=".2"/>
<path d="M148.4 173.3l1.7-.4v.9z" fill="#231f20"/>
<path d="M148.4 173.3l1.7-.4v.9z" fill="none" stroke="#231f20" stroke-width=".2"/>
<path d="M132 140.1l1.7 .4-1.7 .5z" fill="#231f20"/>
<path d="M132 140.1l1.7 .4-1.7 .5z" fill="none" stroke="#231f20" stroke-width=".2"/>
<path d="M143.2 131.1l1.8 .5-1.8 .4z" fill="#231f20"/>
<path d="M143.2 131.1l1.8 .5-1.8 .4z" fill="none" stroke="#231f20" stroke-width=".2"/>
<path d="M133.2 131.6l1.7-.5v.9z" fill="#231f20"/>
<path d="M133.2 131.6l1.7-.5v.9z" fill="none" stroke="#231f20" stroke-width=".2"/>
<path d="M135.8 140.5l1.8-.4v.9z" fill="#231f20"/>
<path d="M135.8 140.5l1.8-.4v.9z" fill="none" stroke="#231f20" stroke-width=".2"/>
<path d="M165.2 159.4l1.4-1.1 .4 .8z" fill="#231f20"/>
<g fill="none" stroke="#231f20" stroke-width=".2">
<path d="M8.6 33.3h198.2M133.3 38.7h73.7M133.3 43.7h73.7M133.3 48.7h73.7M133.3 53.6h73.7M133.3 58.6h73.7M133.3 63.6h73.7M133.3 68.6h73.7M133.3 73.6h73.7M133.3 78.5h73.7M165.2 159.4l1.4-1.1 .4 .8zM75.8 195.2h131.2"/>
<path d="M75.9 195.2v4.9M93.7 195.2v4.9M119.6 195.2v4.9M149.3 195.2v4.9M178.4 195.2v4.9M206.9 195.2v4.9M24.2 217.3h-1.5l1.1-1.5v2.2M75.8 200.1h131.2M75.9 200.2v24.6M93.7 200.2v24.6M94.8 209.2h2.6v9.7h-2.6zM98.4 206.7l1.7 2.1 1.5-2.1h13.6"/>
<path d="M115.2 210.7h-10.4l-1.5 2.1-1.7-2.1M115.2 202.7h-19v6.5M119.6 200.2v24.6M122.6 209.2h2.6v9.7h-2.6zM126.2 206.7l1.7 2.1 1.5-2.1h13.5M129.4 210.7l1.7 2.1 1.5-2.1h10.3M136.5 219.7h1l-.5 2.9zM142.9 218.7h-5.9v1M143 202.7h-19.1v6.5M149.3 200.2v24.6M152.1 209.2h2.6v9.7h-2.6zM155.6 206.7l1.7 2.1 1.5-2.1h13.6"/>
<path d="M158.8 210.7l1.7 2.1 1.5-2.1h10.4M166.4 210.7l.5 3h-1zM166.4 213.7v1h6M172.4 202.7h-19v6.5M178.4 200.2v24.6M180.9 209.2h2.6v9.8h-2.6zM187.6 210.7l1.7 2.1 1.5-2.1h10.4M194.8 219.7h1l-.6 2.9zM195.2 210.7l.6 3h-1zM195.2 213.7v1h6M201.2 206.7h-13.6l-1.5 2.1-1.7-2.1M201.2 218.7h-6v1"/>
<path d="M201.2 202.7h-19v6.5M206.9 200.2v24.6M75.8 224.9h131.2M75.8 229.8h131.2M75.8 234.8h131.2M75.8 239.8h131.2M75.9 225v4.8M75.9 229.9v4.8M75.9 234.9v4.8M75.9 239.9v4.8M93.7 225v4.8M93.7 229.9v4.8"/>
<path d="M93.7 234.9v4.8M93.7 239.9v4.8M103.3 222.6l1.5-1.9 1.5 1.9h8.9M119.6 225v4.8M119.6 229.9v4.8M119.6 234.9v4.8M119.6 239.9v4.8M131.1 222.6l1.5-1.9 1.4 1.9h8.9M149.3 225v4.8M149.3 229.9v4.8M149.3 234.9v4.8M149.3 239.9v4.8"/>
<path d="M160.5 222.6l1.5-1.9 1.5 1.9h8.9M178.4 225v4.8M178.4 229.9v4.8M178.4 234.9v4.8M178.4 239.9v4.8M201.2 222.6h-8.9l-1.5-1.9-1.5 1.9M206.9 225v4.8M206.9 229.9v4.8M206.9 234.9v4.8M206.9 239.9v4.8M75.8 259.7h131.2M75.8 244.8h131.2"/>
<path d="M75.8 249.8h131.2M75.8 254.7h131.2M75.9 244.9v4.8M75.9 249.9v4.8M75.9 254.8v4.8M93.7 244.9v4.8M93.7 249.9v4.8M93.7 254.8v4.8M119.6 244.9v4.8M119.6 249.9v4.8M119.6 254.8v4.8M149.3 244.9v4.8"/>
<path d="M149.3 249.9v4.8M149.3 254.8v4.8M178.4 244.9v4.8M178.4 249.9v4.8M178.4 254.8v4.8M206.9 244.9v4.8M206.9 249.9v4.8M206.9 254.8v4.8"/>
<circle cx="23.6" cy="216.9" r="2.29"/>
<circle cx="35.1" cy="216.9" r="2.28"/>
<circle cx="115.7" cy="210.7" r=".5"/>
<circle cx="115.7" cy="202.7" r=".5"/>
<circle cx="115.7" cy="206.7" r=".5"/>
<circle cx="143.4" cy="218.7" r=".5"/>
<circle cx="143.4" cy="210.7" r=".5"/>
<circle cx="143.5" cy="202.7" r=".5"/>
<circle cx="143.5" cy="206.7" r=".5"/>
<circle cx="172.9" cy="214.7" r=".5"/>
<circle cx="172.9" cy="210.7" r=".5"/>
<circle cx="172.9" cy="202.7" r=".5"/>
<circle cx="172.9" cy="206.7" r=".5"/>
<circle cx="201.7" cy="214.7" r=".51"/>
<circle cx="201.7" cy="210.7" r=".51"/>
<circle cx="201.7" cy="218.7" r=".5"/>
<circle cx="201.7" cy="206.7" r=".5"/>
<circle cx="201.7" cy="202.7" r=".5"/>
<circle cx="115.7" cy="222.6" r=".5"/>
<circle cx="143.4" cy="222.6" r=".5"/>
<circle cx="172.9" cy="222.6" r=".5"/>
<circle cx="201.7" cy="222.6" r=".5"/>
</g>
<path d="M18.2 222.1l.8-.1v2.4z" fill="#231f20"/>
<g fill="none" stroke="#231f20" stroke-width=".2">
<path d="M17.6 215.9l.5-.4v2.2M18.1 218.9l.5 3.1"/>
<circle cx="18.1" cy="216.6" r="2.29"/>
</g>
<path d="M23.7 222.4l.8-.2v2.4z" fill="#231f20"/>
<path d="M23.6 219.2l.5 3.1" fill="none" stroke="#231f20" stroke-width=".2"/>
<path d="M29.1 222.4l.8-.2v2.4z" fill="#231f20"/>
<g fill="none" stroke="#231f20" stroke-width=".2">
<path d="M28.4 215.8h1.2l-.6 .9a.73 .73 0 0 1 .6 1 .73 .73 0 0 1-1.2 .2l-.2-.3M29 219.2l.5 3.1"/>
<circle cx="29" cy="216.9" r="2.29"/>
</g>
<path d="M35.3 222.4l.8-.2v2.4z" fill="#231f20"/>
<path d="M34.6 216.2a.66 .66 0 0 1 .6-.6 .66 .66 0 0 1 .6 .5l-.3 .7-1 1.1h1.5M35.1 219.2l.6 3.1M14.7 234.7v2.5M17.1 236.4h9M32 236.4h9M43.4 231.7v5.5" fill="none" stroke="#231f20" stroke-width=".2"/>
<g fill="#231f20">
<path d="M14.7 236.4l2.4-.4v.8z"/>
<path d="M41 236l2.4 .4-2.4 .4z"/>
</g>
<g fill="none" stroke="#231f20" stroke-width=".2">
<path d="M8.8 234.6h5M8.8 222.9h5v11.7M13.8 224.3h.9v8.8h-.9M14.7 225.5h16.7h.2v.3h2.9M20.2 225.4v6.6M21.4 225.5l-1.2 1.2M22 231.8l-.1 .2M22 226l-1.8 1.8M22 227.2l-1.8 1.8M22 228.3l-1.8 1.9M22 229.5l-1.8 1.8M22 225.5v6.5"/>
<path d="M22 230.6l-1.3 1.4M25.9 225.5v6.5M26 225.5l-.1 .1M27.2 225.5l-1.3 1.3M27.7 230.8l-1.2 1.2M27.7 226.1l-1.8 1.8M27.7 227.3l-1.8 1.8M27.7 228.5l-1.8 1.8M27.7 229.6l-1.8 1.9M27.7 225.5v6.5M31.6 231.7l-.2 .3h-16.7M31.6 225.7v6"/>
<path d="M31.6 231.7h2.9M32.8 225.8l-1.2 1.1M33.4 229.7l-1.8 1.9M33.4 228.6l-1.8 1.8M33.4 227.4l-1.8 1.8M33.4 226.2l-1.8 1.8M33.4 225.7v6M33.4 230.9l-.8 .8M34.5 225.7v6M34.5 225.8l1.1 .6 6.1-.6 1.7 1.5v2.8l-1.7 1.6-6.1-.6-1.1 .6M35.6 226.4v4.7M41.5 225.7v6"/>
</g>
<path d="M121.3 7.3h16.5" fill="none" stroke="#4582a4" stroke-width=".2"/>
<text font-size="4.9" fill="#231f20" x="8.9" y="31.9">MECHANICAL DRAWING</text>
<g font-size="3.2" fill="#231f20">
<text x="8.9" y="14.3">CUI Inc │ SERIES: SJ-4351X-SMT │ DESCRIPTION: 3.5 MM AUDIO JACKS</text>
<text x="164.6" y="14.3">date 11/01/2012 │ page 2 of 3</text>
</g>
<text font-size="2.8" x="74.1" y="6.4">For more information, please visit the product page.</text>
<g font-size="2.8" fill="#231f20">
<text x="9.2" y="37.5">units: mm[inches]</text>
<text x="9.2" y="44.2">TOLERANCE:</text>
<text x="9.2" y="47.6">X.X ±0.2mm</text>
<text x="134.7" y="47.2">terminal 1</text>
<text x="158.5" y="42.3">MATERIAL</text>
<text x="158.5" y="47.2">copper alloy</text>
<text x="186.3" y="42.3">PLATING</text>
<text x="186.4" y="47.2">silver</text>
<text x="9.2" y="51">X.XX ±0.1mm</text>
<text x="134.7" y="52.2">terminal 2</text>
<text x="158.5" y="52.2">copper alloy</text>
<text x="186.4" y="52.2">silver</text>
<text x="9.2" y="54.4">X.XXX ±0.05mm</text>
<text x="134.7" y="57.2">terminal 3</text>
<text x="158.5" y="57.2">copper alloy</text>
<text x="186.4" y="57.2">silver</text>
<text x="134.7" y="62.2">terminal 4</text>
<text x="158.5" y="62.2">copper alloy</text>
<text x="186.4" y="62.2">silver</text>
<text x="134.7" y="67.2">terminal 5</text>
<text x="158.5" y="67.2">brass</text>
<text x="186.4" y="67.2">silver</text>
<text x="134.7" y="72.1">terminal 6</text>
<text x="134.7" y="77.1">plastic</text>
<text x="158.5" y="77.1">PA6T</text>
<text x="158.5" y="72.1">copper alloy</text>
<text x="186.4" y="72.1">silver</text>
<text x="77.7" y="198.7">Model No.</text>
<text x="96.3" y="198.7">SJ-43514-SMT</text>
<text x="117" y="203.6">1</text>
<text x="122.2" y="198.7">SJ-43515TS-SMT</text>
<text x="144.8" y="203.6">1</text>
<text x="151.5" y="198.7">SJ-43515RS-SMT</text>
<text x="174.2" y="203.6">1</text>
<text x="182.3" y="198.7">SJ-43516-SMT</text>
<text x="203" y="203.6">1</text>
<text x="117" y="207.6">4</text>
<text x="144.8" y="207.6">4</text>
<text x="174.2" y="207.6">4</text>
<text x="203" y="207.6">4</text>
<text x="77.4" y="213.6">Schematic</text>
<text x="117.1" y="211.5">3</text>
<text x="144.8" y="211.5">3</text>
<text x="174.1" y="215.4">6</text>
<text x="174.3" y="211.5">3</text>
<text x="203" y="215.5">6</text>
<text x="203.1" y="211.5">3</text>
<text x="144.7" y="219.4">5</text>
<text x="203" y="219.5">5</text>
<text x="117.1" y="223.4">2</text>
<text x="144.8" y="223.4">2</text>
<text x="174.3" y="223.4">2</text>
<text x="203.1" y="223.5">2</text>
<text x="82.3" y="228.4">PIN</text>
<text x="83.9" y="233.4">1</text>
<text x="102.2" y="233.4">sleeve</text>
<text x="130" y="233.4">sleeve</text>
<text x="159.4" y="233.4">sleeve</text>
<text x="188.2" y="233.4">sleeve</text>
<text x="27.1" y="237">14</text>
<text x="83.9" y="238.4">2</text>
<text x="104.8" y="238.4">tip</text>
<text x="132.6" y="238.4">tip</text>
<text x="162" y="238.4">tip</text>
<text x="190.8" y="238.4">tip</text>
<text x="14.6" y="240.7">Ø 3.5 MATING PLUG</text>
<text x="83.9" y="243.4">3</text>
<text x="102.5" y="243.4">ring 1</text>
<text x="130.3" y="243.4">ring 1</text>
<text x="159.7" y="243.4">ring 1</text>
<text x="188.5" y="243.4">ring 1</text>
<text x="83.9" y="248.4">4</text>
<text x="102.5" y="248.4">ring 2</text>
<text x="130.3" y="248.4">ring 2</text>
<text x="159.7" y="248.4">ring 2</text>
<text x="188.5" y="248.4">ring 2</text>
<text x="83.9" y="253.3">5</text>
<text x="104.7" y="253.3">NP</text>
<text x="127.6" y="253.3">tip switch</text>
<text x="161.9" y="253.3">NP</text>
<text x="185.9" y="253.3">tip switch</text>
<text x="83.9" y="258.3">6</text>
<text x="104.7" y="258.3">NP</text>
<text x="132.5" y="258.3">NP</text>
<text x="156.1" y="258.3">ring switch</text>
<text x="184.9" y="258.3">ring switch</text>
<text x="102.2" y="269">cui.com</text>
</g>
<g font-size="2.5" fill="#231f20">
<text x="59.4" y="87.1">6.70</text>
<text x="65.8" y="87.1">0.264</text>
<text x="58.4" y="91.9">6.00</text>
<text x="64.8" y="91.9">0.236</text>
<text x="109.7" y="92.8">1.50</text>
<text x="116.2" y="92.8">0.059</text>
<text x="145.4" y="92.8">15.5</text>
<text x="151.8" y="92.8">0.610</text>
<text x="42.1" y="98.8">2.50</text>
<text x="48.5" y="98.8">0.098</text>
<text x="84.4" y="96.4">3.600 0.142</text>
<text x="30.4" y="102.7">5.00</text>
<text x="36.9" y="102.7">0.197</text>
<text x="84.4" y="106">5.00</text>
<text x="90.8" y="106">0.197</text>
<text x="34.6" y="112.1">0.1 0.004</text>
<text x="55" y="113.2">1.5 0.059</text>
<text x="108.3" y="112.7">0.80 0.031</text>
<text x="41.1" y="114.8">(TYP)</text>
<text x="61.4" y="116">(TYP)</text>
<text x="116.1" y="115.4">(TYP)</text>
<text x="49.9" y="127.9">18.3 0.720</text>
<text x="142.3" y="127.4">12.8 0.504</text>
<text x="47" y="132.7">7.00 0.276</text>
<text x="115.5" y="132.4">4.50</text>
<text x="116.8" y="136.3">3.4 0.134</text>
<text x="121.9" y="132.4">0.177</text>
<text x="147.1" y="132.4">7.00</text>
<text x="153.5" y="132.4">0.276</text>
<text x="15.4" y="142.6">4.50 0.177</text>
<text x="16.6" y="138.5">5.3 0.209</text>
<text x="114.1" y="140">0.80</text>
<text x="118.2" y="142.7">(2 PLCS)</text>
<text x="120.6" y="140">0.031</text>
<text x="14.8" y="147.4">2.5 0.098</text>
<text x="114.8" y="146.6">0.6 0.024</text>
<text x="173.9" y="147.7">(2 PLCS)</text>
<text x="173.9" y="145">1.50</text>
<text x="180.4" y="145">0.059</text>
<text x="189.1" y="149.8">1.5 0.059</text>
<text x="14.7" y="151.2">2.00X2.80</text>
<text x="15.8" y="153.6">(2 PLCS)</text>
<text x="134.4" y="154.7">1</text>
<text x="186.5" y="152.5">+0.0</text>
<text x="186.5" y="155.3">-0.1</text>
<text x="38.9" y="158">6</text>
<text x="46.9" y="158">3</text>
<text x="70.7" y="160.2">5</text>
<text x="86.8" y="157.2">0.75 0.030</text>
<text x="141.7" y="156.5">4</text>
<text x="166.1" y="156.5">2</text>
<text x="186.5" y="158">(2 PLCS)</text>
<text x="15.6" y="162.2">4.6 0.181</text>
<text x="34" y="166.5">1</text>
<text x="41.3" y="166.5">4</text>
<text x="65.9" y="166.5">2</text>
<text x="139.3" y="165.9">6</text>
<text x="146.6" y="165.9">3</text>
<text x="171.8" y="162.8">5</text>
<text x="186.2" y="166.6">0.75 0.030</text>
<text x="81.5" y="172.4">(2 PLCS)</text>
<text x="84.1" y="169.7">1.70 0.067</text>
<text x="153.6" y="172.8">1.00</text>
<text x="160" y="172.8">0.039</text>
<text x="15" y="179.6">0.6 0.024</text>
<text x="50.9" y="176.9">2.20X2.80</text>
<text x="50.9" y="179.4">(2 PLCS)</text>
<text x="78.8" y="177.3">2.80X2.80</text>
<text x="78.8" y="179.8">(2 PLCS)</text>
<text x="115" y="178.4">2.5 0.098</text>
<text x="153.6" y="175.5">(2 PLCS)</text>
<text x="16.5" y="184.3">3.4 0.134</text>
<text x="70.7" y="185">PCB LAYOUT</text>
<text x="117" y="182.6">5.3 0.209</text>
<text x="42.5" y="188.8">12.8 0.504</text>
<text x="72.5" y="187.5">TOP VIEW</text>
<text x="147.9" y="187.4">17.5 0.689</text>
</g>
</svg>
